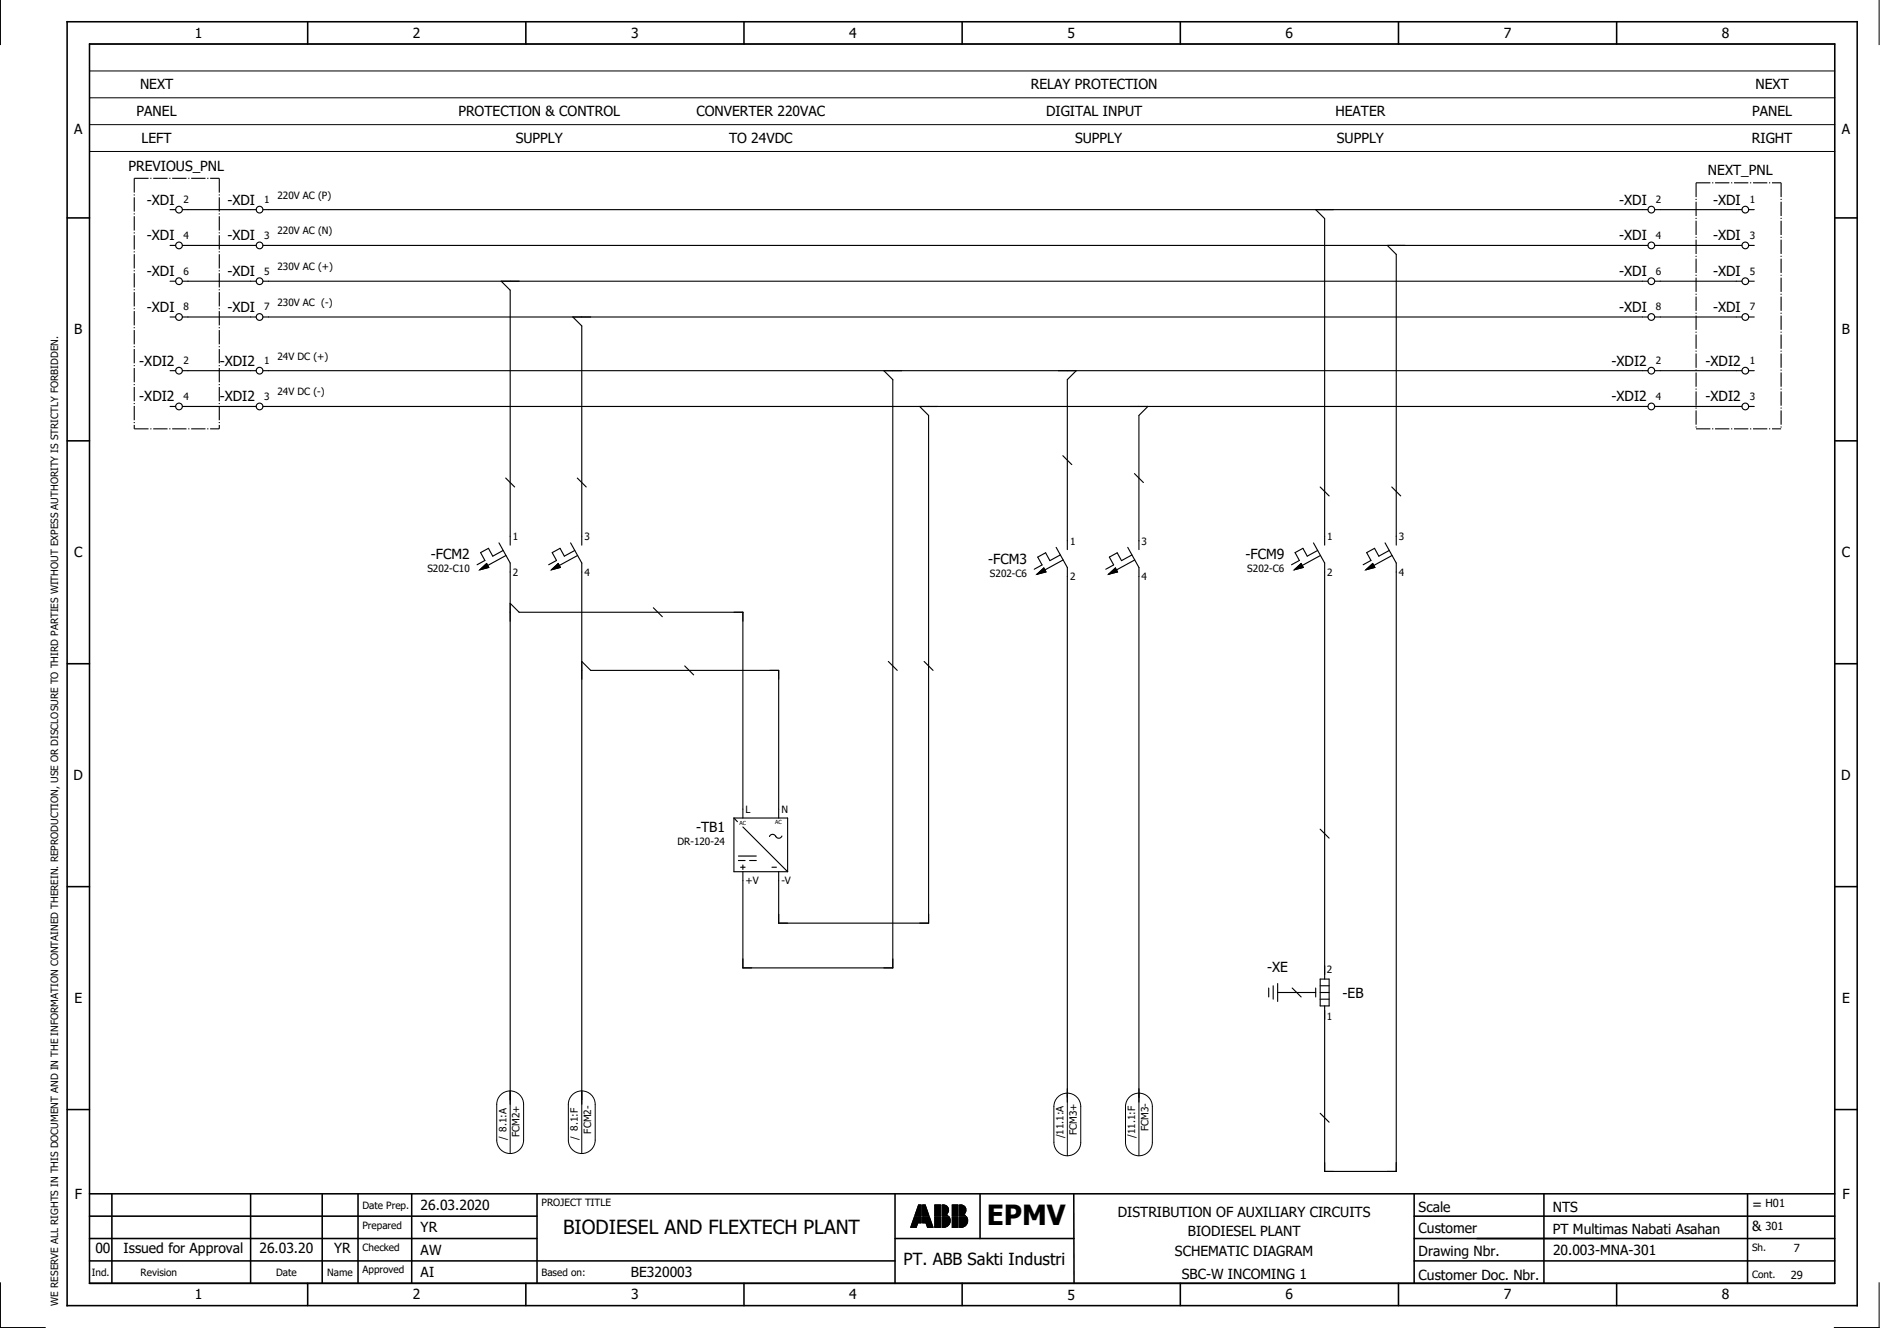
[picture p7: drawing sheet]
<svg xmlns="http://www.w3.org/2000/svg" width="297mm" height="210mm" viewBox="0 0 297 210" stroke-linecap="round" stroke-linejoin="round" font-family="sans-serif">
<g fill="none" stroke="#000" stroke-width=".25">
<path d="M10.6 3.4h282.8v203h-282.8zM14.1 7h275.8v195.8h-275.8zM48.6 3.4v3.6M83.1 3.4v3.6M117.6 3.4v3.6M152 3.4v3.6M186.5 3.4v3.6M221 3.4v3.6M255.4 3.4v3.6M10.6 34.4h3.5M289.9 34.4h3.5M10.6 69.7h3.5"/>
<path d="M289.9 69.7h3.5M10.6 104.9h3.5M289.9 104.9h3.5M10.6 140.1h3.5M289.9 140.1h3.5M10.6 175.4h3.5M289.9 175.4h3.5M14.1 195.8h70.7M14.1 188.7h275.8M14.1 192.2h70.7M14.1 199.3h127.3M17.7 188.7v14.1"/>
<path d="M39.6 188.7v14.1M50.9 188.7v14.1M56.6 188.7v14.1M65.1 188.7v14.1M84.8 188.7v14.1M141.4 195.8h28.3M141.4 188.7v14.2M154.8 188.7v7.1M169.7 188.7v14.2M223.4 195.8h66.5M223.4 188.7v14.1M223.4 192.2h66.5"/>
<path d="M223.4 199.3h66.5M243.9 188.7v14.1M276.1 188.7v14.2M14.1 202.9h275.8M48.6 202.8v3.6M83.1 202.8v3.6M117.6 202.8v3.6M152 202.8v3.6M186.5 202.8v3.6M221 202.8v3.6M255.4 202.8v3.6"/>
</g>
<g fill="none" stroke="#000" stroke-width=".16">
<path d="M.1 0v7M296.9 0v7M14.1 11.2h275.8M14.1 15.5h275.8M14.1 19.7h275.8M14.1 7h275.8M14.1 23.9h275.8M79.1 173a2.12 2.12 0 0 1 2.3-.4 2.12 2.12 0 0 1 1.3 1.9v5.7a2.12 2.12 0 0 1-2.1 2.1 2.12 2.12 0 0 1-2.1-2.1v-5.7l.1-.5zM80.6 172.4v9.9M90.4 173a2.12 2.12 0 0 1 2.3-.4 2.12 2.12 0 0 1 1.3 1.9v5.7a2.12 2.12 0 0 1-2.1 2.1 2.12 2.12 0 0 1-2.1-2.1v-5.7l.1-.5zM91.9 172.4v9.9M167.1 173.4a2.12 2.12 0 0 1 2.3-.5 2.12 2.12 0 0 1 1.4 2v5.7a2.12 2.12 0 0 1-2.2 2.1 2.12 2.12 0 0 1-2.1-2.1v-5.7l.1-.6z"/>
<path d="M168.6 172.8v9.9M178.4 173.4a2.12 2.12 0 0 1 2.4-.5 2.12 2.12 0 0 1 1.3 2v5.7a2.12 2.12 0 0 1-2.2 2.1 2.12 2.12 0 0 1-2.1-2.1v-5.7l.1-.6zM179.9 172.8v9.9M143.9 193.9v.1M144 193.7v.3M144 193.6v.4M144.1 193.4v.6M144.1 193.3v.7M144.2 193.1v.9M144.3 193v1M144.3 192.8v1.2M144.4 192.6v1.4"/>
<path d="M144.4 192.5v1.5M144.5 192.3h1.1v1h-.6l-.2 .7h-.9zM144.5 192.3v1.7M144.6 192v.1M144.6 192.3v1.7M144.6 191.8v.3M144.7 191.7v.4M144.7 192.3v1.7M144.8 191.5v.6M144.8 192.3v1.7M144.8 191.4v.7M144.8 192.3v1.6"/>
<path d="M144.9 191.2v.9M144.9 192.3v1.4M144.9 191.1v1M144.9 192.3v1.3M145 190.9v1.2M145 192.3v1.1M145 190.7v1.4M145 192.3v1M145.1 190.6v1.5M145.1 192.3v1M145.1 190.5h.5v1.6h-1.1zM145.1 190.5v1.6"/>
<path d="M145.2 190.5v1.6M145.2 192.3v1M145.3 190.5v1.6M145.3 192.3v1M145.4 190.5v1.6M145.4 192.3v1M145.5 190.5v1.6M145.5 192.3v1M145.8 190.5h.4l.6 1.6h-1zM145.8 192.3h1l.6 1.7h-.9l-.2-.7h-.5zM145.8 190.5v1.6M145.8 192.3v1"/>
<path d="M145.9 190.5v1.6M145.9 192.3v1M146 190.5v1.6M146 192.3v1M146.1 190.5v1.6M146.1 192.3v1M146.2 190.5v1.6M146.2 192.3v1M146.2 190.6v1.5M146.3 190.8v1.3M146.3 192.3v1M146.4 190.9v1.2"/>
<path d="M146.4 192.3v1.2M146.4 191.1v1M146.4 192.3v1.3M146.5 191.2v.9M146.5 192.3v1.5M146.5 191.4v.7M146.5 192.3v1.6M146.6 191.6v.5M146.6 192.3v1.7M146.6 191.7v.4M146.7 191.9v.2M146.7 192.3v1.7"/>
<path d="M146.7 192v.1M146.8 192.3v1.7M146.8 192.4v1.6M146.9 192.5v1.5M147 192.7v1.3M147 192.8v1.2M147.1 193v1M147.1 193.1v.9M147.2 193.3v.7M147.2 193.5v.5M147.3 193.6v.4M147.3 193.8v.2"/>
<path d="M147.4 193.9v.1M147.7 190.5h.9v1.6h-.9zM147.7 192.3h.9v1.7h-.9zM147.7 190.5v1.6M147.7 192.3v1.7M147.8 190.5v1.6M147.8 192.3v1.7M147.9 190.5v1.6M147.9 192.3v1.7M148 190.5v1.6M148 192.3v1.7M148.1 190.5v1.6"/>
<path d="M148.1 192.3v1.7M148.2 190.5v1.6M148.2 192.3v1.7M148.3 190.5v1.6M148.3 192.3v1.7M148.4 190.5v1.6M148.4 192.3v1.7M148.5 190.5v1.6M148.5 192.3v1.7M148.6 190.5v1.6M148.6 192.3v1.7M148.8 190.5a.82 .82 0 0 1 1 .4 .82 .82 0 0 1-.3 1l.3 .2h-1z"/>
<path d="M148.9 190.5v1.6M148.9 192.3v1.7M149 190.5v1.6M149 192.3v1.7M149.1 190.5v1.6M149.1 192.3v1.7M149.2 190.5v1.6M149.2 192.3v1.7M149.3 190.5v1.6M149.3 192.3v1.7M149.4 190.5v1.6M149.4 192.3v1.6"/>
<path d="M149.5 190.6v1.5M149.5 192.3v1.6M149.6 190.6v1.3M149.6 192v.1M149.6 192.3v1.6M149.6 190.7v1.2M149.7 190.7v1.1M149.7 192v.1M149.7 192.3v1.5M149.7 190.8v.9M149.7 192.1h.1M149.8 190.9v.7"/>
<path d="M149.8 192.3v1.4M149.8 191v.5M149.9 192.3v1.3M150 192.3a1.06 1.06 0 0 1-.9 1.7M150 192.3h-1.2v1.7h.3M150 192.4v1.1M150.1 192.5v.9M150.1 192.7v.5M150.4 190.5h1v1.6h-1zM150.4 192.3h1v1.7h-1zM150.5 190.5v1.6M150.5 192.3v1.7"/>
<path d="M150.6 190.5v1.6M150.6 192.3v1.7M150.7 190.5v1.6M150.7 192.3v1.7M150.8 190.5v1.6M150.8 192.3v1.7M150.9 190.5v1.6M150.9 192.3v1.7M151 190.5v1.6M151 192.3v1.7M151.1 190.5v1.6M151.1 192.3v1.7"/>
<path d="M151.2 190.5v1.6M151.2 192.3v1.7M151.3 190.5v1.6M151.3 192.3v1.7M151.6 190.5a.82 .82 0 0 1 1 .4 .82 .82 0 0 1-.4 1l.3 .2h-.9zM151.7 190.5v1.6M151.7 192.3v1.7M151.8 190.5v1.6M151.8 192.3v1.7M151.9 190.5v1.6M151.9 192.3v1.7M152 190.5v1.6"/>
<path d="M152 192.3v1.7M152.1 190.5v1.6M152.1 192.3v1.7M152.2 190.5v1.6M152.2 192.3v1.6M152.3 190.6v1.5M152.3 192.3v1.6M152.3 190.6v1.3M152.3 192v.1M152.4 190.7v1.1M152.4 192v.1M152.4 192.3v1.6"/>
<path d="M152.4 192.3v1.5M152.5 190.8v.9M152.5 192.1h.1M152.5 192.3v1.5M152.5 190.9v.7M152.5 192.3v1.4M152.6 191v.5M152.6 192.3v1.4M152.7 192.3v1.3M152.7 192.3a1.06 1.06 0 0 1-.9 1.7M152.7 192.3h-1.1v1.7h.2M152.8 192.4v1.1"/>
<path d="M152.8 192.5v.9M152.9 192.7v.5M.1 202.8v7h7M296.9 202.8v7h-7.1"/>
</g>
<g fill="none" stroke="#000" stroke-width=".18">
<path d="M26.9 33.1h.9M26.9 38.8h.9M28.8 33.1h11.7M28.8 38.8h11.7M41.5 33.1h218.9M41.5 38.8h218.9M207.9 33.1l1.4 1.4v51.7M219.2 38.8l1.4 1.4v46M261.4 33.1h13.8M261.4 38.8h13.8M276.3 33.1h.9M276.3 38.8h.9"/>
<path d="M26.9 58.6h.9M26.9 44.4h.9M26.9 50.1h.9M28.8 58.6h11.7M28.8 44.4h11.7M28.8 50.1h11.7M41.5 58.6h218.9M41.5 44.4h218.9M41.5 50.1h218.9M79.2 44.4l1.4 1.5v40.3M90.5 50.1l1.4 1.4v34.7M139.6 58.6l1.5 1.4v93h-23.7v-15.2"/>
<path d="M170.1 58.6l-1.5 1.4v26.9M261.4 58.6h13.8M261.4 44.4h13.8M261.4 50.1h13.8M276.3 58.6h.9M276.3 44.4h.9M276.3 50.1h.9M26.9 64.2h.9M28.8 64.2h11.7M41.5 64.2h218.9M79.9 75.6l1.4 1.4M91.2 75.6l1.4 1.4"/>
<path d="M145.3 64.2l1.4 1.5v80.2h-23.7v-8.1M167.9 72l1.4 1.4M179.2 74.9l1.5 1.4M181.4 64.2l-1.5 1.5v21.2M208.6 77l1.4 1.4M219.9 77l1.4 1.4M261.4 64.2h13.8M276.3 64.2h.9M75.8 90.1l1.1-1 .3 .6zM78.8 85.8l1.8 3.2v85.5M79.5 87l-1.6 .9-.7-1.2-1.3 .6 .7 1.3-1.2 .7M79.9 87.8l-2.8 1.6"/>
<path d="M80.6 95.4l1.4 1.4h35.4v32.5M87.1 90.1l1.1-1 .3 .6zM90.2 85.8l1.7 3.2v85.5M90.8 87l-1.6 .9-.7-1.2-1.3 .6 .7 1.3-1.2 .7M91.3 87.8l-2.9 1.6M103.2 96.1l1.4 1.4M163.8 90.8l1.1-1 .4 .6zM166.9 86.5l1.7 3.2v84.5M167.5 87.7l-1.6 .9-.7-1.2-1.2 .7 .6 1.2-1.2 .7M168 88.5l-2.9 1.6M175.2 90.8l1-1 .4 .6zM178.2 86.5l1.8 3.2-.1 84.5"/>
<path d="M178.8 87.7l-1.6 .9-.7-1.2-1.2 .7 .7 1.2-1.3 .7M179.3 88.5l-2.9 1.6M204.5 90.1l1.1-1 .3 .6zM207.5 85.8l1.8 3.2v65.8M208.2 87l-1.7 .9-.6-1.2-1.3 .6 .7 1.3-1.2 .7M208.6 87.8l-2.9 1.6M215.8 90.1l1.1-1 .3 .6zM218.8 85.8l1.8 3.2v96.2h-11.3v-26.2M219.5 87l-1.6 .9-.7-1.2-1.3 .6 .7 1.3-1.2 .7M219.9 87.8l-2.8 1.6M91.9 104.5l1.4 1.5h29.7v23.3M108.2 105.3l1.4 1.4"/>
<path d="M140.4 104.5l1.4 1.5M146 104.5l1.4 1.5M116 129.3l.5 .6M116 129.3v8.5h8.4M116 129.3h8.4v8.5M116.7 135.3h2.8M116.7 136h1M117 137.1h.7M117.4 136.7v.7M117.4 130.7l7 7.1M118.4 136h1.1M121.6 132.2a.53 .53 0 0 1 .5-.3 .53 .53 0 0 1 .5 .3"/>
<path d="M122 137.1h.7M122.5 132.1a.53 .53 0 0 0 .5 .4 .53 .53 0 0 0 .5-.4M208.6 131.1l1.4 1.4M200.5 156.2v1.4M201.2 155.8v2.1M201.9 156.9h6M201.9 155.5v2.8M204.2 156.2l1.4 1.4M207.9 156.2v1.4M208.6 156.9h1.4M208.6 154.8h1.4v4.2h-1.4zM208.6 157.9h1.4"/>
<path d="M208.6 155.8h1.4M208.6 176l1.4 1.4"/>
<circle cx="28.3" cy="38.8" r=".53"/>
<circle cx="28.3" cy="33.1" r=".53"/>
<circle cx="41" cy="38.8" r=".53"/>
<circle cx="41" cy="33.1" r=".53"/>
<circle cx="260.9" cy="38.8" r=".53"/>
<circle cx="260.9" cy="33.1" r=".53"/>
<circle cx="275.8" cy="38.8" r=".53"/>
<circle cx="275.8" cy="33.1" r=".53"/>
<circle cx="28.3" cy="50.1" r=".53"/>
<circle cx="28.3" cy="58.6" r=".53"/>
<circle cx="28.3" cy="44.4" r=".53"/>
<circle cx="41" cy="50.1" r=".53"/>
<circle cx="41" cy="58.6" r=".53"/>
<circle cx="41" cy="44.4" r=".53"/>
<circle cx="260.9" cy="50.1" r=".53"/>
<circle cx="260.9" cy="58.6" r=".53"/>
<circle cx="260.9" cy="44.4" r=".53"/>
<circle cx="275.8" cy="50.1" r=".53"/>
<circle cx="275.8" cy="58.6" r=".53"/>
<circle cx="275.8" cy="44.4" r=".53"/>
<circle cx="28.3" cy="64.2" r=".53"/>
<circle cx="41" cy="64.2" r=".53"/>
<circle cx="260.9" cy="64.2" r=".53"/>
<circle cx="275.8" cy="64.2" r=".53"/>
</g>
<path d="M75.8 90.1l1.1-1 .3 .6zM87.1 90.1l1.1-1 .3 .6zM163.8 90.8l1.1-1 .4 .6zM175.2 90.8l1-1 .4 .6zM204.5 90.1l1.1-1 .3 .6zM215.8 90.1l1.1-1 .3 .6z" fill="#000" stroke="#000" stroke-width=".16"/>
<path d="M21.2 28.2h13.4M21.2 28.2v39.6M34.6 28.2v39.6M268 28.9h13.4M268 28.9v38.9M281.4 28.9v38.9M21.2 67.8h13.4M268 67.8h13.4" fill="none" stroke="#000" stroke-width=".18" stroke-dasharray="2.3 .3 .2 .3" stroke-linecap="butt"/>
<text font-size="4.4" x="155.9" y="193.6">EPMV</text>
<text font-size="3.1" x="89" y="195.1">BIODIESEL AND FLEXTECH PLANT</text>
<text font-size="2.6" x="142.8" y="200">PT. ABB Sakti Industri</text>
<g font-size="2.2">
<text x="30.8" y="6">1</text>
<text x="65.2" y="6">2</text>
<text x="99.7" y="6">3</text>
<text x="134.2" y="6">4</text>
<text x="168.7" y="6">5</text>
<text x="203.1" y="6">6</text>
<text x="237.6" y="6">7</text>
<text x="272.1" y="6">8</text>
<text x="22.1" y="14.1">NEXT</text>
<text x="162.9" y="14.1">RELAY PROTECTION</text>
<text x="277.4" y="14.1">NEXT</text>
<text x="11.7" y="21.2">A</text>
<text x="21.6" y="18.4">PANEL</text>
<text x="22.4" y="22.6">LEFT</text>
<text x="72.4" y="18.4">PROTECTION &amp; CONTROL</text>
<text x="81.5" y="22.6">SUPPLY</text>
<text x="110" y="18.4">CONVERTER 220VAC</text>
<text x="115.2" y="22.6">TO 24VDC</text>
<text x="165.3" y="18.4">DIGITAL INPUT</text>
<text x="169.9" y="22.6">SUPPLY</text>
<text x="211" y="18.4">HEATER</text>
<text x="211.2" y="22.6">SUPPLY</text>
<text x="276.8" y="22.6">RIGHT</text>
<text x="276.8" y="18.4">PANEL</text>
<text x="291" y="21.2">A</text>
<text x="20.3" y="27">PREVIOUS_PNL</text>
<text x="269.9" y="27.7">NEXT_PNL</text>
<text x="23.2" y="32.3">-XDI</text>
<text x="35.9" y="32.3">-XDI</text>
<text x="255.8" y="32.3">-XDI</text>
<text x="270.7" y="32.3">-XDI</text>
<text x="23.2" y="38">-XDI</text>
<text x="35.9" y="38">-XDI</text>
<text x="255.8" y="38">-XDI</text>
<text x="270.7" y="38">-XDI</text>
<text x="23.2" y="43.6">-XDI</text>
<text x="35.9" y="43.6">-XDI</text>
<text x="255.8" y="43.6">-XDI</text>
<text x="270.7" y="43.6">-XDI</text>
<text x="11.7" y="52.9">B</text>
<text x="23.2" y="49.3">-XDI</text>
<text x="35.9" y="49.3">-XDI</text>
<text x="255.8" y="49.3">-XDI</text>
<text x="270.7" y="49.3">-XDI</text>
<text x="291" y="52.9">B</text>
<text x="22" y="57.8">-XDI2</text>
<text x="34.7" y="57.8">-XDI2</text>
<text x="254.6" y="57.8">-XDI2</text>
<text x="269.5" y="57.8">-XDI2</text>
<text x="22" y="63.4">-XDI2</text>
<text x="34.7" y="63.4">-XDI2</text>
<text x="254.6" y="63.4">-XDI2</text>
<text x="269.5" y="63.4">-XDI2</text>
<text x="11.7" y="88.1">C</text>
<text x="68.1" y="88.4">-FCM2</text>
<text x="156.1" y="89.1">-FCM3</text>
<text x="196.8" y="88.4">-FCM9</text>
<text x="291" y="88.1">C</text>
<text x="11.6" y="123.3">D</text>
<text x="290.9" y="123.3">D</text>
<text x="110" y="131.5">-TB1</text>
<text x="200.2" y="153.6">-XE</text>
<text x="11.8" y="158.6">E</text>
<text x="212.1" y="157.7">-EB</text>
<text x="291.1" y="158.6">E</text>
<text x="11.8" y="189.5">F</text>
<text x="66.5" y="191.2">26.03.2020</text>
<text x="224.1" y="191.5">Scale</text>
<text x="245.4" y="191.5">NTS</text>
<text x="276.8" y="191.1">=</text>
<text x="291.1" y="189.5">F</text>
<text x="15.1" y="198">00</text>
<text x="19.5" y="198">Issued for Approval</text>
<text x="41" y="198">26.03.20</text>
<text x="52.8" y="198">YR</text>
<text x="66.5" y="194.8">YR</text>
<text x="176.6" y="192.3">DISTRIBUTION OF AUXILIARY CIRCUITS</text>
<text x="187.7" y="195.4">BIODIESEL PLANT</text>
<text x="224.1" y="194.9">Customer</text>
<text x="245.4" y="195">PT Multimas Nabati Asahan</text>
<text x="276.8" y="194.6">&amp;</text>
<text x="66.5" y="198.3">AW</text>
<text x="66.5" y="201.8">AI</text>
<text x="99.7" y="201.8">BE320003</text>
<text x="185.6" y="198.6">SCHEMATIC DIAGRAM</text>
<text x="186.7" y="202.1">SBC-W INCOMING 1</text>
<text x="224.1" y="198.6">Drawing Nbr.</text>
<text x="224.1" y="202.3">Customer Doc. Nbr.</text>
<text x="245.4" y="198.3">20.003-MNA-301</text>
<text x="30.8" y="205.4">1</text>
<text x="65.2" y="205.4">2</text>
<text x="99.7" y="205.4">3</text>
<text x="134.2" y="205.4">4</text>
<text x="168.7" y="205.4">5</text>
<text x="203.1" y="205.4">6</text>
<text x="237.6" y="205.4">7</text>
<text x="272.1" y="205.4">8</text>
</g>
<g font-size="1.8">
<text x="278.9" y="190.8">H01</text>
<text x="278.9" y="194.3">301</text>
<text x="283.4" y="197.9">7</text>
<text x="282.9" y="202.1">29</text>
</g>
<g font-size="1.6">
<text x="29" y="32.1">2</text>
<text x="41.7" y="32.1">1</text>
<text x="43.8" y="31.4">220V AC (P)</text>
<text x="261.6" y="32.1">2</text>
<text x="276.5" y="32.1">1</text>
<text x="29" y="37.8">4</text>
<text x="41.7" y="37.8">3</text>
<text x="43.8" y="37.1">220V AC (N)</text>
<text x="261.6" y="37.8">4</text>
<text x="276.5" y="37.8">3</text>
<text x="29" y="43.4">6</text>
<text x="41.7" y="43.4">5</text>
<text x="43.8" y="42.7">230V AC (+)</text>
<text x="261.6" y="43.4">6</text>
<text x="276.5" y="43.4">5</text>
<text x="29" y="49.1">8</text>
<text x="41.7" y="49.1">7</text>
<text x="43.8" y="48.4">230V AC (-)</text>
<text x="261.6" y="49.1">8</text>
<text x="276.5" y="49.1">7</text>
<text x="29" y="57.6">2</text>
<text x="41.7" y="57.6">1</text>
<text x="43.8" y="56.8">24V DC (+)</text>
<text x="261.6" y="57.6">2</text>
<text x="276.5" y="57.6">1</text>
<text x="29" y="63.2">4</text>
<text x="41.7" y="63.2">3</text>
<text x="43.8" y="62.5">24V DC (-)</text>
<text x="261.6" y="63.2">4</text>
<text x="276.5" y="63.2">3</text>
<text x="81" y="85.4">1</text>
<text x="92.3" y="85.4">3</text>
<text x="169.1" y="86.1">1</text>
<text x="180.4" y="86.1">3</text>
<text x="209.7" y="85.4">1</text>
<text x="221" y="85.4">3</text>
<text x="67.5" y="90.4">S202-C10</text>
<text x="81" y="91">2</text>
<text x="92.3" y="91">4</text>
<text x="156.4" y="91.1">S202-C6</text>
<text x="169.1" y="91.7">2</text>
<text x="180.4" y="91.7">4</text>
<text x="197.1" y="90.4">S202-C6</text>
<text x="209.7" y="91">2</text>
<text x="221" y="91">4</text>
<text x="117.8" y="128.5">L</text>
<text x="123.5" y="128.5">N</text>
<text x="107" y="133.6">DR-120-24</text>
<text x="117.8" y="139.8">+V</text>
<text x="123.5" y="139.8">-V</text>
<text x="209.6" y="153.7">2</text>
<text x="209.6" y="161.3">1</text>
<text x="82.1" y="179.8" transform="rotate(-90 82.1 179.8)">FCM2+</text>
<text x="93.4" y="179.2" transform="rotate(-90 93.4 179.2)">FCM2-</text>
<text x="168.1" y="179.9" transform="rotate(-90 168.1 179.9)">/11.1:A</text>
<text x="170.1" y="179.4" transform="rotate(-90 170.1 179.4)">FCM3+</text>
<text x="179.4" y="179.9" transform="rotate(-90 179.4 179.9)">/11.1:F</text>
<text x="181.4" y="178.8" transform="rotate(-90 181.4 178.8)">FCM3-</text>
<text x="80" y="180.3" transform="rotate(-90 80 180.3)">/ 8.1:A</text>
<text x="91.3" y="180.3" transform="rotate(-90 91.3 180.3)">/ 8.1:F</text>
<text x="57.3" y="191">Date Prep.</text>
<text x="85.6" y="190.6">PROJECT TITLE</text>
<text x="57.3" y="194.2">Prepared</text>
<text x="57.3" y="197.8">Checked</text>
<text x="276.8" y="197.7">Sh.</text>
<text x="14.5" y="201.6">Ind.</text>
<text x="22.2" y="201.6">Revision</text>
<text x="43.6" y="201.6">Date</text>
<text x="51.7" y="201.6">Name</text>
<text x="57.3" y="201.3">Approved</text>
<text x="85.6" y="201.6">Based on:</text>
<text x="276.8" y="201.9">Cont.</text>
<text x="9.2" y="206.4" transform="rotate(-90 9.2 206.4)">WE RESERVE ALL RIGHTS IN THIS DOCUMENT AND IN THE INFORMATION CONTAINED THEREIN. REPRODUCTION, USE OR DISCLOSURE TO THIRD PARTIES WITHOUT EXPESS AUTHORITY IS STRICTLY FORBIDDEN.</text>
</g>
<g font-size=".9">
<text x="116.8" y="130.3">AC</text>
<text x="122.5" y="130.3">AC</text>
</g>
</svg>
